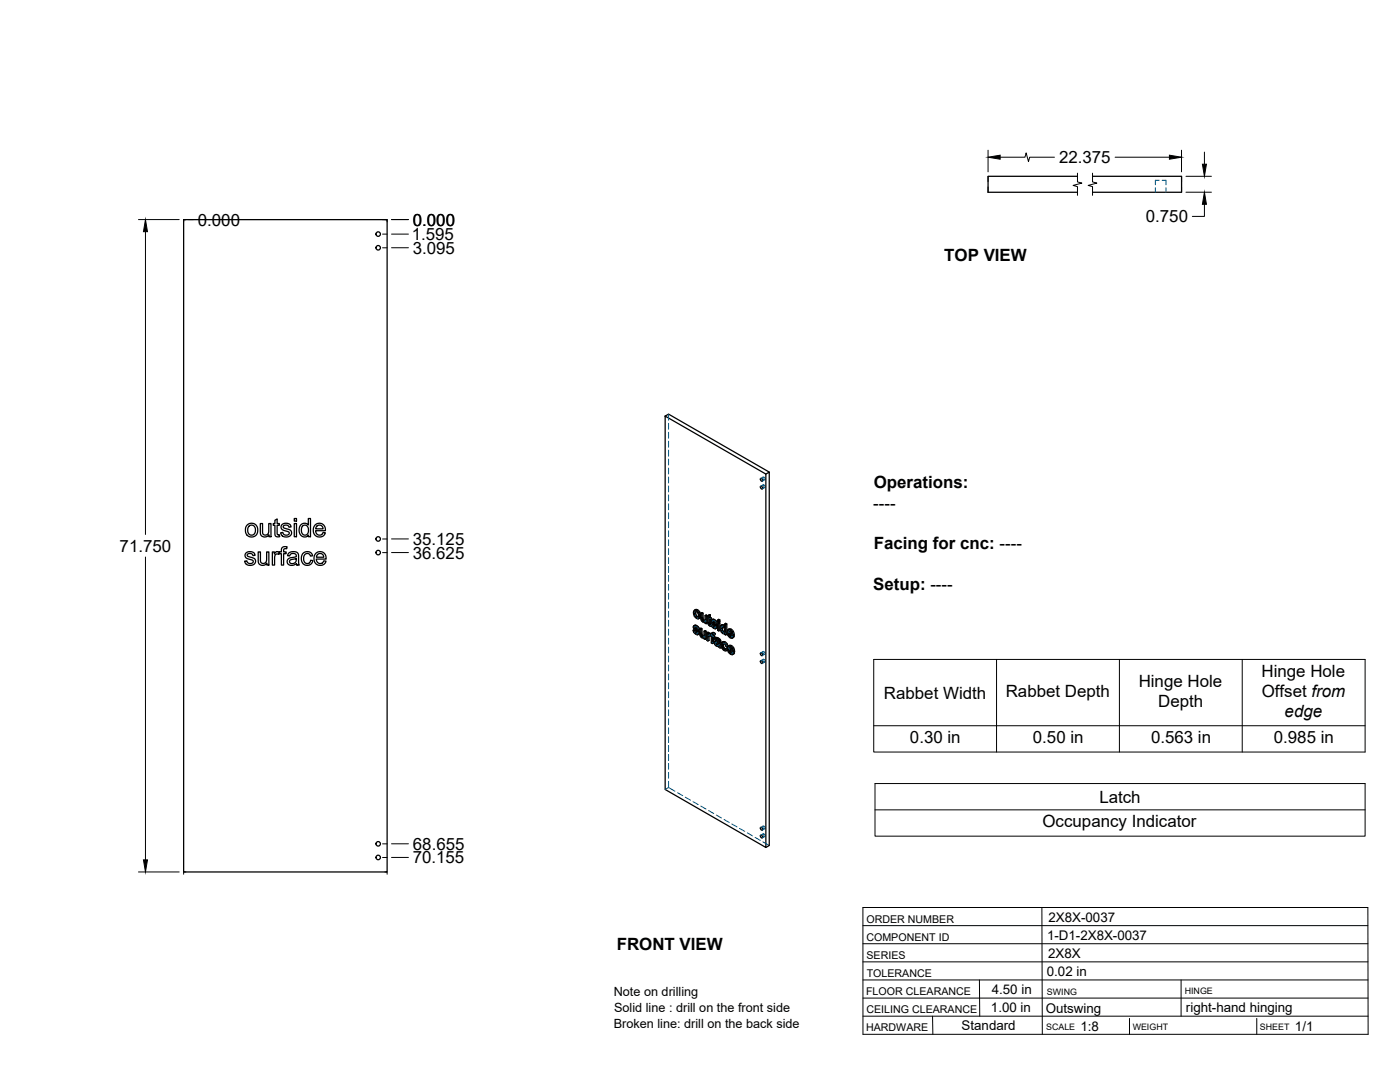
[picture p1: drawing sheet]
<svg xmlns="http://www.w3.org/2000/svg" width="559mm" height="432mm" viewBox="0 0 559 432" stroke-linecap="round" stroke-linejoin="round" font-family="sans-serif">
<!-- layer: Visible -->
<g fill="none" stroke="#000" stroke-width=".51">
<path d="M430.1 70.4h-35.7v6.3h35.7M436.1 70.4h35.5v6.3h-35.5M73.3 87.7h81.2v260.3h-81.2zM265.5 166.1l40.2 23.1v149l-40.2-23.1zM265.5 166.1l1.3-.8 40.2 23.1M303.5 194.1l.7 .2 .1 .8-.6-.2zM303.5 191l.7 .2 .1 .8-.6-.2zM305.7 189.2l1.3-.8v149l-1.3 .8M98.8 209.4l1.4-.6a2.65 2.65 0 0 1 2.6 3.8 2.65 2.65 0 0 1-4.5 .4l-.3-1a2.82 2.82 0 0 1 .8-2.6zM99.4 210l.7-.4a1.97 1.97 0 0 1 1.9 2 1.97 1.97 0 0 1-2 1.9l-.7-.4-.4-1 .1-1.3zM103.9 208.9h.9v3a1.32 1.32 0 0 0 1.3 1.7 1.32 1.32 0 0 0 1.2-1.8v-2.9h.9v5.3h-.8v-.8a1.87 1.87 0 0 1-2.3 .8 1.87 1.87 0 0 1-1.2-2zM109.7 207.6l.9-.5v1.8h.9v.7h-.9v3.3l.2 .5h.7l.1 .8a1.31 1.31 0 0 1-1.5-.1 1.31 1.31 0 0 1-.4-1.5v-3h-.6v-.7h.6z"/>
<path d="M112.5 209.4l1.2-.6a1.92 1.92 0 0 1 2.5 1.5l-.9 .1a1.13 1.13 0 0 0-1.1-.9 1.13 1.13 0 0 0-1.1 1l.2 .2a4.1 4.1 0 0 1 3 1.5 2.19 2.19 0 0 1-1.5 2.1 2.19 2.19 0 0 1-2.5-.8l-.3-.9 .9-.1 .6 .9 1.4 .1a.75 .75 0 0 0 .5-.9 .75 .75 0 0 0-.9-.6 2.08 2.08 0 0 1-2.3-1.7zM117.5 208.9h.8v5.3h-.8zM117.5 206.9h.8v1.1h-.8zM120.1 209.5l.9-.6a1.85 1.85 0 0 1 2.1 .6v-2.6h.8v7.3h-.8v-.7a2.17 2.17 0 0 1-2.6 .5 2.17 2.17 0 0 1-1.1-2.4zM120.7 210l.6-.4a2.07 2.07 0 0 1 1.8 1.3 2.07 2.07 0 0 1-.4 2.2l-.7 .4a2.09 2.09 0 0 1-1.7-1.3 2.09 2.09 0 0 1 .4-2.2zM125.7 209.6a2.44 2.44 0 0 1 3-.5 2.44 2.44 0 0 1 1.2 2.7h-3.9l.3 1a1.46 1.46 0 0 0 1.4 .8 1.46 1.46 0 0 0 1.2-1.1l1 .1-.4 .8-.6 .6-1.1 .3a2.79 2.79 0 0 1-2.6-1.7 2.79 2.79 0 0 1 .5-3zM126.5 210l.6-.4a1.42 1.42 0 0 1 1.8 1.5h-2.9zM98.1 220.8l1.2-.6a1.94 1.94 0 0 1 2.5 1.4l-.9 .1a1.13 1.13 0 0 0-1.1-.9 1.13 1.13 0 0 0-1.1 1l.8 .4a2.28 2.28 0 0 1 2.5 1.6 2.23 2.23 0 0 1-2.1 1.8 2.23 2.23 0 0 1-2.3-1.7l.9-.1 .8 1h1.2a.75 .75 0 0 0 .6-.9 .75 .75 0 0 0-.9-.5 2.08 2.08 0 0 1-2.4-1.7zM103.1 220.3h.8v2.9a1.32 1.32 0 0 0 1.4 1.7 1.32 1.32 0 0 0 1.1-1.8v-2.8h.9v5.2h-.8v-.8a1.86 1.86 0 0 1-2.2 .9 1.86 1.86 0 0 1-1.2-2.1zM108.7 220.3h.8v.8a1.24 1.24 0 0 1 2-.7l.8-.1v-.6a1.5 1.5 0 0 1 .7-1.5 1.5 1.5 0 0 1 1.6 0l-.2 .8a.82 .82 0 0 0-.8 0 .82 .82 0 0 0-.4 .8v.5h1v.7h-1v4.5h-.9v-4.5h-.8v-.5l-.2 .8a1.16 1.16 0 0 0-1.4 .1 1.16 1.16 0 0 0-.3 1.4v2.7h-.9zM115.1 220.9a2.41 2.41 0 0 1 4 .6l.3 4h-.9l-.2-.6a2.04 2.04 0 0 1-2.1 .8 2.04 2.04 0 0 1-1.6-1.8l.7-1 1.8-.5a.85 .85 0 0 0 1.1-.8 .85 .85 0 0 0-1.2-.7l-.9 .2-.5 .8-.8-.1zM115.8 223.6l2.5-.7a1.49 1.49 0 0 1-.8 1.9 1.49 1.49 0 0 1-2-.7z"/>
<path d="M120.8 221l1.4-.8 1.3 .1 .8 .5 .5 1-.9 .1a1.44 1.44 0 0 0-1.8-.9 1.44 1.44 0 0 0-.9 1.9l.2 1.1a1.33 1.33 0 0 0 1.4 .9 1.33 1.33 0 0 0 1.2-1.3l.9 .1-.4 1a2.47 2.47 0 0 1-3.3 .5 2.47 2.47 0 0 1-.8-3.1zM126 220.9l1.5-.7a2.49 2.49 0 0 1 2.7 2.9h-4l.3 1a1.46 1.46 0 0 0 1.5 .8 1.46 1.46 0 0 0 1.2-1.1l.9 .1-.2 .7-.7 .7-1.2 .3a2.79 2.79 0 0 1-2.6-1.7 2.79 2.79 0 0 1 .6-3zM126.7 221.3l.8-.4 .9 .1 .6 .6 .2 .8h-2.9zM276.6 251.5l.7 1.3 .8 .5 .6-.1M276.9 249.8l.6-.3 .6 .2 .7 .5 .4 .9-.5 .3-.1-.6M277.2 250.4h.5l1 1M277.2 244.8l.4-.8 .9 .6 .2 1.5-.1 .3h-.6M277.3 251.3l-.7 .2 .5 .2M277.3 252.3l.4 .4 .5-.3M277.4 250.9l1 .9 .5-.2M277.4 251.5l-.3 .2 .2 .6 .4-.3M277.5 250.3l-.3 .3 .4-.3 .6 .7"/>
<path d="M277.5 249.5l-.7 .4v.6l1.4 1.7 .1 .6M277.5 245.8l.5 .6 .5-.3M277.6 251.6l.7 .9M277.7 249.9l.5 .4 .5-.2M277.7 244.5l-.5 .3 .1 .5 .2 .5 .4-.3M277.7 252.7l.5 .1M277.7 249.5l-.7 .3M277.8 244l.1 1.4 .8 .8M277.8 250.6l-.4 .3-.2-.3M278 243.6l.9 1 .4-.3M278.1 249.7l-.4 .2-.4-.1M278.2 250.3l.4 .5 .4-.3"/>
<path d="M278.4 251.8l.3 .5 .4-.3M278.5 243.4l-.5 .2-.8-.1M278.6 251.3l.7 1.3-.7 .7M278.7 252.3l.1 .5 .5-.3M278.8 252.8l-.1 .4 .4-.3M278.9 244.6l.3 1.3 .5-.3M279.1 246.7a1.73 1.73 0 0 1-2.3-1.8v-.8l.4-.6 .8-.3 .9 .5 .8 1.6-.1 1.1-.7 .5M279.2 245.9l-.1 .8 .4-.3M279.7 244.7l.5 .3 .4-.3M279.8 251.2v2.2l.4-.2M279.8 253.4l.2 .4 .4-.2M280 253.8l.3 .3 .5-.2"/>
<path d="M280.2 245v2.2l.5-.3M280.2 247.2l.2 .4 .4-.3M280.2 250.9l-.4 .3-.5-.2M280.3 254.1l.4 .1M280.4 247.6l.3 .3 .5-.2M280.7 247.9l.4 .1M280.9 254l-.6-.7-.1-2.4-.4-.2-.5 .3 .1 2.5 .7 1h.9M281 251.9l.4 .3 .5-.3M281 254.5v.4l.4 .3M281 254.5l-.1 .1M281.4 247.7l-.7-.7-.1-2.3-.4-.2-.5 .2 .1 2.6 .8 1h.9M281.4 245.7l.5 .2 .4-.2"/>
<path d="M281.4 252.2v3l.5-.3v-3l-.5-.2-.4 .2v1.9l-.3 .4 .2-.1M281.5 248.3v.4l.4 .2M281.5 248.3l-.2 .1M281.9 245.9v3l.4-.2v-3l-.4-.3-.5 .3v1.8l-.3 .5 .2-.1M282.3 246.6l.3 .2 .2 2.6 .8 .5 .3-.2M282.6 246l-.3 .2 .3 .2v-.8l.9-.3v1.1l.5 .2v.4l-.5 .3v-.4M283 253.5l-.4 .7 .4-.2M283 252.9v-.4l-.4-.2-.5 .3v3l.5 .2M283 252.5l-.5 .3-.4-.2M283.1 253.6l-.1 2-.4 .2v-1.6M283.1 253.6l.4 .2M283.1 253.6l-.5 .1"/>
<path d="M283.1 245.6v1l.4-.2M283.1 246.6l.4 .3 .5-.3M283.1 253l.4 .4M283.3 252.7l-.8 .5v-.4M283.3 249.3l.2 .1M283.5 245.3l-.9 .3M283.5 253.4v.3M283.5 253.7l.4 .3v2.6l.4 .2M283.5 253.5l-.1 .4M283.5 249.4l.1 .5M283.5 252.8l-.8 .2M283.5 252.8l-.7 .2"/>
<path d="M283.5 248.8l-.4 .3v-2.1l.4 .3 .3 1.8M283.6 248.9l-.5 .2M283.8 249.1l.8 1.4 .7 .4 .5-.1M283.8 249.1l-.6 .1M283.8 249.1h.1M283.8 249.3l-.3 .1M284 247.4l.6-.3 .6 .1 .8 .7 .3 .8-.5 .3-.1-.6M284.1 252.7l.8-.3 .6 .4-.5 .7v-.4M284.3 253.8l.5 .3 .5-.2M284.4 248.9l-.6 .2 .4 .2M284.4 249.9l.5 .4 .4-.2M284.5 248.5l1 .9 .5-.2"/>
<path d="M284.5 249.1l-.3 .2 .2 .6 .5-.3M284.6 247.1l-.7 .4v.6l1.6 2.1M284.6 247.9l-.3 .4 .5-.3M284.6 252.4l-.6 .3-.1 .9-.4-.2 .4-.3-.4-.3M284.6 252.8l.4 .3 .5-.3M284.7 249.2l.8 .9M284.7 247.9l.6 .7M284.8 253.3l.5 1-.5 .2v-.4M284.8 254.5v2.1l-.5 .2v-2.6l.5 .3M284.8 247.5l.5 .4 .5-.2M284.8 248l1 1M284.8 248l-.5 .1"/>
<path d="M284.9 247.1l-.8 .3M284.9 250.3l.4 .1M284.9 248.2l-.4 .3-.2-.2M285 253.5l-.6-.3-.1 .6 .5-.2M285.1 252.5l-.9 .1M285.2 247.3l-.4 .2-.4-.1M285.3 247.9l.4 .5 .4-.2M285.4 254.7l.9-.3 1.3 1 .3 3-.5 .2-.1-.4M285.5 250.2l-.1 .2M285.5 249.4l.3 .5 .5-.3M285.6 256.5l.1-.1a.86 .86 0 0 1 1.1 1M285.6 257.1l.4 .4 .5-.3"/>
<path d="M285.7 256.4l-.2 .3M285.7 248.9l.5 .6 .2 .8-.7 .6M285.8 249.9l.1 .5 .5-.3M285.8 255.7l-.7 .5 .2 1 .7 .7h.9l.5 .7M285.9 250.4l-.1 .4 .4-.3M285.9 256.5l-.4 .2 .1 .3 .5-.1M286 256.5l.8 .8M286 255.2l-.4 .3a.71 .71 0 0 1 .9-.1 .71 .71 0 0 1 .2 .9l-1-.4M286 257.5l.5 .1M286.1 255.7l-.8 .2M286.2 254.4l-1 .6 .4 .5M286.3 254.9l.5 .4 .5-.3"/>
<path d="M286.4 248.6l.5 .2 .4-.2M286.4 247.4l.5 .3 .4-.3M286.5 257.6l.3-.1zM286.7 254.6l-.4 .3-.6-.2M286.8 256l-1-.3-.6 .3M286.8 255.3l.3 .4 .5-.3M286.9 248.3l.4 .3v3l-.4 .2v-3M286.9 248.3l-.5 .3v3l.5 .2M286.9 247.7v.6l.4-.3v-.6l-.4-.2-.5 .2v.6l.5 .3M287.1 255.7l.2 .4 .4-.2M287.3 256.1v2.1l.5-.3M287.8 249.6l.6-.3 .8 .3"/>
<path d="M288.1 250.1l.7 .3 .4 .9-.1 1.1h-.5M288.1 251.9l.5 .5 .4-.2M288.1 250.1l-.2 .8M288.2 256.4l.7-.4 .6 .2 .7 .7 .3 .9-.4 .2-.4-.9M288.3 257.6l.2 1 .4-.2M288.3 250.6l-.4 .3v.5l.2 .5 .4-.3M288.4 249.3l-.9 .6v1.4l.7 1.3 .6 .4 .4-.2M288.4 250.1l.1 1.4 .7 .7M288.5 258.6l.5 .6 .5-.3M288.5 249.7l.4 .3M288.8 257.4l-.5 .2 .4-.8 1.4 1.2M288.8 256.8l.1 1.6 .7 .6"/>
<path d="M288.9 256l-.5 .3a2.08 2.08 0 0 0 1.4 3.4M288.9 249.4l-.4 .3-.6-.2M289 256.5l.7 .6 .5-.2M289.2 252.8v.4l.5 .2M289.2 252.8l-.1 .1M289.5 256.2l-.5 .3-.6-.2M289.7 249.3v4.1l.4-.2v-4.2l-.4-.2-.5 .2v1.5l-.3-.5 .3-.1M289.7 258.8l-.2 .4h-.5M290.1 249l-.4 .3-.5-.3M290.3 258.7l-.6 .1 .4 .3M290.4 259l-.6 .7 .6-.4M290.9 253.5l.5 .6 .5-.2"/>
<path d="M291.1 252l-.4 .2 1.4 .8-.7-1.2-.5-.1-.2 .5M291.2 251.7l-.1 .3 .9 .5M291.2 252.9l.9 1M291.3 258.5l-.5 .3 1.5 .8-.7-1.3h-.5l-.3 .5M291.3 258.3v.2l.8 .5M291.4 253.3l-.5 .2-.2-.9 1.9 1.1M291.4 259.5l.8 1M291.4 251.4l.9 .9 .4-.3M291.4 254.1l.5 .1M291.5 259.8l-.5 .3-.2-.9 1.9 1.1M291.6 257.9l.8 .9 .5-.2M291.9 251.1l-1.3 .2"/>
<path d="M292 257.7l-1.3 .1M292.1 253.9l.5 .3 .5-.2M292.1 253.9l-.1 .2M292.3 252.3l.3 1.3 .5-.3M292.4 258.8l.4 1.4 .4-.3M292.5 253.7l-.4 .2M292.6 253.6l.5-.1-.1-.6-.6-1.4-1-.6-.8 .4-.4 .8 .3 1.5 1.3 1.1 .8-.5M292.7 253.7l.4 .3-.8 .6M291 260.1l.6 .6 .4-.3M291.6 260.7l.4 .1M292.3 260.4l.4 .4 .5-.3M292.3 260.4l-.2 .3"/>
<path d="M292.6 260.2l-.3 .2M292.8 260.2l.4-.1v-.7l-.7-1.4-.9-.5-.9 .3-.4 1.2 .6 1.5 1.1 .8 .7-.5M292.8 260.3l.3 .3-.7 .6M303.5 263.7l.7 .2 .1 .8-.6-.2zM303.5 260.6l.7 .2 .1 .8-.6-.2zM303.5 333.4l.7 .1 .1 .8-.6-.1zM303.5 330.2l.7 .2 .1 .8-.6-.1z"/>
<circle cx="151" cy="98.9" r=".9"/>
<circle cx="151" cy="93.4" r=".9"/>
<circle cx="151" cy="215.1" r=".9"/>
<circle cx="151" cy="220.5" r=".9"/>
<circle cx="151" cy="336.8" r=".9"/>
<circle cx="151" cy="342.2" r=".9"/>
</g>
<!-- layer: Reference -->
<g fill="none" stroke="#000" stroke-width=".4">
<path d="M394.4 70.4v2.1M394.4 74.6v2.1M471.6 70.4v2.1M471.6 74.6v2.1M73.3 87.7v.9M74.2 87.7h-.9h.9M152.7 87.7h1.8v.9M152.7 93.4h1.8M152.7 98.9h1.8M153.6 87.7h.9M152.7 215.1h1.8M152.7 220.5h1.8"/>
<path d="M152.7 336.8h1.8M74.2 348h-.9v.9M152.7 342.2h1.8M153.6 348h.9v.9"/>
</g>
<!-- layer: Hidden -->
<g fill="none" stroke="#00557f" stroke-width=".4">
<path d="M461.2 74.9v1.8M462.7 71.9h-1.5v1.8M463.9 71.9h1.5v1.8M465.4 74.9v1.8M266.8 165.3v2.4M266.8 168.9v2.4M266.8 172.5v2.4M266.8 176.1v2.4M266.8 179.6v2.4M266.8 183.2v2.4M266.8 186.8v2.4M266.8 190.4v2.3"/>
<path d="M266.8 193.9v2.4M266.8 197.5v2.4M304.6 193.5a.59 .59 0 0 1 .7 .3 .59 .59 0 0 1-.3 .8l-.5-.6zM304.6 190.4a.59 .59 0 0 1 .7 .3 .59 .59 0 0 1-.3 .8l-.5-.6zM304.6 193.5l-1 .6M304.6 190.4l-1 .5M305.2 194.6l-1 .6M305.2 191.5l-1 .5M266.8 201.1v2.4M266.8 204.6v2.4M266.8 208.2v2.4M266.8 211.8v2.4"/>
<path d="M266.8 215.4v2.3M266.8 218.9v2.4M266.8 222.5v2.4M266.8 226.1v2.4M266.8 229.7v2.3M266.8 233.2v2.4M266.8 236.8v2.4M266.8 240.4v2.4M266.8 243.9v2.4M266.8 247.5v2.4M266.8 251.1v2.4M266.8 254.7v2.3"/>
<path d="M266.8 258.2v2.4M277.1 251.2l.3 1M277.2 250l-.5 .3M277.2 249.7l-.4 .2M277.2 244.2l-.4 .3M277.3 251.3l.3 .3M277.3 250.4l-.5 .3M277.4 249.5l-.1 1.1 1.5 1.6-.1 .3h-.4M277.4 252.2l.9 .7 .7 .1M277.4 252.2l-.4 .2M277.5 251.4l-.1 .1M277.6 250.9l-.5 .3"/>
<path d="M277.6 245.6l.9 .9 .8 .1M277.6 245.6l-.5 .3M277.6 250.2l-.1 .1M277.6 250.3a.33 .33 0 0 1 .3-.4 .33 .33 0 0 1 .4 .3l.9 .9M277.6 243.2l-.4 1 .4 1.4M277.7 250l-.5 .3M277.9 243.8l-.1 .2M277.9 243.8l.8 .2 .5 1v.9l-.5 .3M277.9 243.8l-.4 .2M278.2 250.1l-.5 .3M278.2 252.9l-.4 .2M278.2 251l.4 .3"/>
<path d="M278.2 252.8l.5-.2-.4 .2M278.5 243.8l-.5 .3M278.5 246.5l-.5 .3M278.6 250.5l-.5 .2M278.7 252l-.5 .2M278.7 250.9l-.4 .3M278.8 253l-.5 .3M278.8 252.3l-.4 .3M279 246.1l-.4 .3M279 244.4l-.4 .3M279.1 246.7l-.5 .3M279.2 245.4l-.4 .2"/>
<path d="M279.8 250.7l.1 2.8 .9 .8 .7-.1v.5l.4 .2M279.8 253l-.4 .3M279.9 253.5l-.4 .2M280.2 244.5l.2 2.9 .8 .7 .7-.1v.4l.4 .3M280.2 246.8l-.4 .3M280.2 253.9l-.4 .3M280.4 247.2l-.5 .3M280.6 247.7l-.4 .2M280.7 254.3l-.5 .2M281.1 248l-.5 .3M281.1 254l-.2 .1M281.3 253.9l-.5 .3"/>
<path d="M281.4 253.8l-.5 .3M281.4 251.7v2l-.5 .3M281.5 254.2l-.5 .3 .3-.1M281.5 254.7l-.5 .2M281.5 247.7l-.2 .2M281.7 247.7l-.5 .3M281.8 247.6l-.5 .2M281.9 245.4l-.1 2-.4 .3M281.9 248.4l-.4 .3M281.9 248l-.4 .3 .2-.2M282.3 246.2v.4l.4-.3M282.6 252.3v3l.4 .3"/>
<path d="M282.6 255.3l-.5 .3M282.7 245.9l-.1 .1M283 253l-.5 .2M283.1 245.4v.7l-.4-.2v.4l.4 .2v2.4l.9 .8-.2-.6M283.1 253.4l-.1 .1M283.1 246.5l-.5 .3M283.1 246.1l-.5 .3M283.1 248.9l-.4 .2M283.2 252.8l-.2 .1M283.3 253.2l-.5 .3 .4-.2M283.3 249.2l-.4 .3M283.5 253.3l-.4 .3 .3-.4 .4 .4 .2-.3 .4 .4v2.6l.4 .3"/>
<path d="M283.5 246.8l-.4 .2M283.7 249.5l-.5 .3M284 247l-.5-.2v.5M284 249.2l-.2 .1M284 253.2l-.5 .2M284 253.3l-.5 .2M284 249.7h-.1M284.2 248.9l.3 .9M284.3 247.6l-.5 .3M284.4 253.3l-.9 .5 .5-.3M284.4 256.3l-.5 .3M284.4 253.7l-.5 .3"/>
<path d="M284.4 248.9l.3 .3M284.4 248.1l-.5 .2M284.4 247.3l-.5 .2M284.4 252.6l-.4 .2M284.5 247.2l-.2 .6 .2 .5 1.2 1.1a.36 .36 0 0 1 .3 .5 .36 .36 0 0 1-.4 .3l.3-.3M284.5 252.4l-.1 .9-.4-.2M284.5 249.8l.8 .7 .8 .1M284.5 249.8l-.4 .2M284.6 249l-.1 .1M284.7 248.5l-.5 .3M284.7 247.8l-.1 .1M284.7 247.9l.1-.3 .5 .1 1 1"/>
<path d="M284.8 254l-.5 .2M284.8 247.6l-.4 .3M284.9 253l-.5 .2M285.2 253l-.5 .3M285.3 247.7l-.5 .3M285.3 254.3l-.5-.3v.5M285.3 254.7l.5-.3-.2 .5 .4 .3M285.3 248.6l.4 .3M285.4 250.4l.4-.2-.9 .5M285.4 253.2l-.5-.2-.1 .3M285.5 256.2l-.4 .3M285.6 254.9l-.5 .2"/>
<path d="M285.6 255.8l-.5 .3M285.7 248.1l-.5 .2M285.7 255.7l-.2 .6 .3 .7 .7 .6 .8 .1 .1 .4M285.7 256.9l-.4 .3M285.8 249.6l-.5 .2M285.8 248.5l-.4 .3M285.9 250.7l-.5 .2M285.9 256.5l.3-.3a.78 .78 0 0 1 .9 .2 .78 .78 0 0 1 .1 .9h-.4M286 255.2a.86 .86 0 0 1 1 0 .86 .86 0 0 1 .3 .9l-.5-.1M286 256.2l-.3 .2M286.1 256.2l-.5 .3M286.2 256.2l-.5 .2"/>
<path d="M286.2 254.9l-.4 .2M286.4 257.6l-.5 .2M286.7 255l-.5 .3M286.9 257.7l-.5 .3M286.9 248.3v3l.4 .3M286.9 247.2v.6l.4 .2M286.9 247.8l-.5 .2M286.9 251.3l-.5 .3M287.1 257.3l-.4 .3M287.2 255.5l-.5 .2M287.2 257.2l-.4 .3 .1-.1M287.3 256.5l-.4 .3"/>
<path d="M287.3 256.1l-.4 .3M287.3 256l-.4 .2M287.3 257.7l-.4 .2M287.4 258.1l.5 .3M287.4 258.1l-.4 .3M287.8 250.4l-.4 .2M288 251.3l-.5 .2M288 249.6l-.5 .3M288.2 249.3l-.4 1.1 .4 1.3 .8 .9 .7-.1v.4l.4 .3M288.3 257.1l-.5 .3M288.4 252.1l-.4 .2M288.4 256.3l-.4 .3"/>
<path d="M288.5 249.9l-.1 .2M288.5 249.9l.7 .1 .5 .9v1l-.5 .3M288.5 249.8l-.4 .3 .4-.2M288.6 256.1l-.3 1 .2 1.2 .6 .8 1.1 .4M288.6 258.4l-.4 .3M288.8 256.8l.6-.2 .7 1 .4 .2M289 256.6l-.5 .3M289 252.6l-.5 .2M289 249.9l-.5 .2M289.4 249.8l-.2 .1M289.5 259.4l-.5 .2M289.5 256.6l-.4 .3"/>
<path d="M289.5 250.4l-.4 .3M289.5 252.2l-.4 .3M289.6 259h.3M289.7 248.8v1.5l-.5-.7M289.7 250.3l-.5 .2M289.7 251.5l-.4 .2M289.7 252.9l-.5 .3M289.7 252.5l-.5 .3 .4-.1M289.9 257l-.5 .3M289.9 259l-.4 .2M290.1 257.6l-.5 .3M290.1 258.6l-.2 .4"/>
<path d="M290.3 258.7l.3 .2-.2 .4M290.6 258.9l-.2 .1M290.7 252l-.5 .3M290.8 258.6l-.5 .2M291 251l-.3 1.2 .4 1.3 .9 .8 .8 .1M291 253.3l-.5 .3M291.1 252.4l-.4 .2M291.1 257.6l-.3 1 .3 1.3 .9 .9 .9 .1M291.1 259.9l-.4 .3M291.2 252.9l-.1-.5 2 1.1M291.3 258.9l-.5 .3M291.4 251.5l-.2 .2"/>
<path d="M291.4 251.5l.7 .2 .5 1.1-.6-.3M291.4 259.5l-.1-.6 1.9 1.2M291.4 251.5l-.5 .2M291.5 258l-.2 .3M291.5 258l.8 .3 .4 1.1-.6-.4M291.5 258l-.4 .3M291.9 251.5l-.5 .3M292 258.1l-.4 .2M292.1 253.9h.2M292.3 253.9l-.3 .2M292.4 253.9l-1 .6M292.4 252.1l-.4 .3"/>
<path d="M292.6 258.7l-.5 .3M292.6 252.8l-.5 .2M292.6 253.6l-.1 .1M292.7 254.4l-.5 .3M292.7 253.7l-.4 .2M292.7 259.4l-.4 .2M304.6 260l-1 .6M266.8 261.8v2.4M266.8 265.4v2.4M266.8 268.9v2.4M266.8 272.5v2.4M266.8 276.1v2.4"/>
<path d="M266.8 279.7v2.3M292 260.8l-.4 .3M292.2 260.5h.3M292.5 260.5l-.4 .2M292.7 260.2h-.1M292.8 261l-.5 .3M292.8 260.3l-.3 .2M304.6 263.1a.57 .57 0 0 1 .7 .4 .57 .57 0 0 1-.3 .7l-.4-.5zM304.6 260a.57 .57 0 0 1 .7 .4 .57 .57 0 0 1-.3 .7l-.5-.6zM304.6 263.1l-1 .6M305.2 264.2l-1 .6M305.2 261.1l-1 .6"/>
<path d="M266.8 283.2v2.4M266.8 286.8v2.4M266.8 290.4v2.4M266.8 294v2.3M266.8 297.5v2.4M266.8 314.3l-1.3 .8M266.8 314.3l2.6 1.4M266.8 301.1v2.4M266.8 304.7v2.3M266.8 308.3v2.3M266.8 311.8v2.5M270.4 316.3l2.1 1.2"/>
<path d="M273.5 318.1l2.1 1.2M276.6 319.9l2.1 1.2M279.7 321.7l2.1 1.2M282.8 323.5l2.1 1.2M285.9 325.3l2.1 1.2M289 327l2.1 1.2M292.1 328.8l2.1 1.2M295.2 330.6l2.1 1.2M298.3 332.4l2.1 1.2M301.4 334.2l2 1.2M304.5 336l2.5 1.4M304.6 332.8a.57 .57 0 0 1 .7 .3 .57 .57 0 0 1-.3 .7l-.5-.6z"/>
<path d="M304.6 329.6a.53 .53 0 0 1 .8 .4 .53 .53 0 0 1-.6 .6zM304.6 332.7l-1 .6M304.6 329.6l-1 .6M305.2 333.8l-1 .6M305.2 330.7l-1 .6"/>
</g>
<!-- layer: Hidden Narrow -->
<path d="M278.2 251.5l-.4 .3M279.8 252.5l-.5 .3M280.2 246.3l-.5 .3M281.4 253.3l-.4 .2M281.9 247l-.5 .3M283.1 248.2l-.5 .3M284.4 253l-.5 .3M284.8 253.3h.1M285.3 249.1l-.4 .3M286.6 256.3l-.5 .3M287.3 256.7l-.4 .3" fill="none" stroke="#000" stroke-width=".4"/>
<!-- layer: Visible Narrow -->
<path d="M278.2 251l-.4 .2M280.2 252.6l-.4 .3M280.6 246.4l-.4 .2M283.5 248.5l-.4 .3M284.8 253.3l-.5 .3M285.3 248.6l-.4 .2M286.5 255.8l-.4 .3M287.7 256.3l-.4 .3M287.7 257l-.4 .3" fill="none" stroke="#000" stroke-width=".4"/>
<!-- layer: Titleblock -->
<g fill="none" stroke="#000" stroke-width=".4">
<path d="M344.4 362.2h201.6l.1 50.6h-201.7zM344.4 376.6h201.6M344.4 369.4h201.6M415.9 362.2l.1 50.6M344.4 383.9h201.6M344.4 398.3h201.6M344.4 391.1h201.6M390.9 391.1l.2 14.4M471.4 391.1v14.4M344.4 405.5h201.7M372.2 405.5l.1 7.3M450.8 406.4v6.4"/>
<path d="M501.6 406.4v6.4"/>
</g>
<!-- layer: FD_Dimensions -->
<g fill="none" stroke="#000" stroke-width=".4">
<path d="M394.4 59.9v8.7M471.6 59.9v8.7M399.2 62.7h9.9l.5-1.7 .9 3.5 .5-1.8h9.9M445.1 62.7h21.7M473.4 70.4h10.1M473.4 76.7h10.1M480.7 60.7v4.8M55.3 87.6h16.2M58.1 92.5v120.8M75.1 87.6h2.1M156.3 87.6h6.7M156.3 93.4h6.7"/>
<path d="M156.3 98.9h6.7M480.7 81.5v4.9h-4.8M156.3 215.1h6.7M58.1 222.3v120.9M156.3 220.5h6.7M156.3 336.7h6.7M55.3 348h16.2M156.3 342.2h6.7"/>
</g>
<path d="M394.4 62.7l4.8-.8v1.6zM466.8 61.9l4.8 .8-4.8 .8zM479.9 65.5h1.6l-.8 4.9zM58.1 87.6l.8 4.9h-1.6zM480.7 76.7l.8 4.8h-1.6zM57.3 343.2h1.6l-.8 4.8z" fill="#000" stroke="#000" stroke-width=".4"/>
<!-- layer: Break Lines -->
<path d="M430.1 69.1v3.5l1.7 .5-3.5 .9 1.8 .5v3.5M436.1 69.1v3.5l1.7 .5-3.5 .9 1.8 .5v3.5" fill="none" stroke="#000" stroke-width=".4"/>
<!-- layer: Custom Tables -->
<path d="M348.7 263.2h196.2v36.9h-196.2zM397.8 263.2v36.9M446.8 263.2v36.9M495.8 263.2v36.9M348.7 289.6h196.2M349.2 312.7h195.7v21h-195.7zM349.2 323.2h195.7" fill="none" stroke="#000" stroke-width=".4"/>
<g font-size="6.7">
<text x="422.7" y="65.1">22.375</text>
<text x="457.3" y="88.7">0.750</text>
<text x="79" y="90">0.000</text>
<text x="164.3" y="95.8">1.595</text>
<text x="164.8" y="90">0.000</text>
<text x="164.8" y="101.2">3.095</text>
<text x="376.9" y="104.1">TOP VIEW</text>
<text x="348.7" y="194.9">Operations:</text>
<text x="348.5" y="203">----</text>
<text x="47.8" y="220.2">71.750</text>
<text x="164.8" y="217.4">35.125</text>
<text x="348.7" y="219.2">Facing for cnc: ----</text>
<text x="164.8" y="222.9">36.625</text>
<text x="348.5" y="235.3">Setup: ----</text>
<text x="454.5" y="274.1">Hinge Hole</text>
<text x="503.6" y="270">Hinge Hole</text>
<text x="352.8" y="278.8">Rabbet Width</text>
<text x="401.4" y="278.2">Rabbet Depth</text>
<text x="503.6" y="278.2">Offset from</text>
<text x="462.3" y="282.2">Depth</text>
<text x="512.8" y="286.2">edge</text>
<text x="363.2" y="296.5">0.30 in</text>
<text x="412.3" y="296.5">0.50 in</text>
<text x="459.4" y="296.5">0.563 in</text>
<text x="508.4" y="296.5">0.985 in</text>
<text x="438.8" y="320.3">Latch</text>
<text x="416.1" y="330.2">Occupancy Indicator</text>
<text x="164.8" y="339.1">68.655</text>
<text x="164.7" y="344.6">70.155</text>
<text x="246.2" y="379.1">FRONT VIEW</text>
</g>
<g font-size="5.3">
<text x="418.5" y="367.9">2X8X-0037</text>
<text x="417.9" y="375">1-D1-2X8X-0037</text>
<text x="418.4" y="382.2">2X8X</text>
<text x="417.8" y="389.5">0.02 in</text>
<text x="395.8" y="396.8">4.50 in</text>
<text x="395.5" y="403.7">1.00 in</text>
<text x="417.4" y="404.1">Outswing</text>
<text x="473.4" y="403.8">right-hand hinging</text>
<text x="383.8" y="411">Standard</text>
<text x="431.3" y="411.5">1:8</text>
<text x="516.9" y="411.5">1/1</text>
</g>
<g font-size="5.1">
<text x="245" y="397.3">Note on drilling</text>
<text x="245.1" y="403.8">Solid line : drill on the front side</text>
<text x="245" y="410.3">Broken line: drill on the back side</text>
</g>
<g font-size="4.3">
<text x="345.8" y="368.4">ORDER NUMBER</text>
<text x="345.8" y="375.5">COMPONENT ID</text>
<text x="345.8" y="382.7">SERIES</text>
<text x="345.9" y="389.9">TOLERANCE</text>
<text x="345.7" y="397.2">FLOOR CLEARANCE</text>
<text x="345.8" y="404.4">CEILING CLEARANCE</text>
<text x="345.7" y="411.6">HARDWARE</text>
</g>
<g font-size="3.5">
<text x="417.9" y="397">SWING</text>
<text x="472.9" y="396.7">HINGE</text>
<text x="417.5" y="410.9">SCALE</text>
<text x="452.1" y="410.9">WEIGHT</text>
<text x="502.9" y="410.9">SHEET</text>
</g>
</svg>
